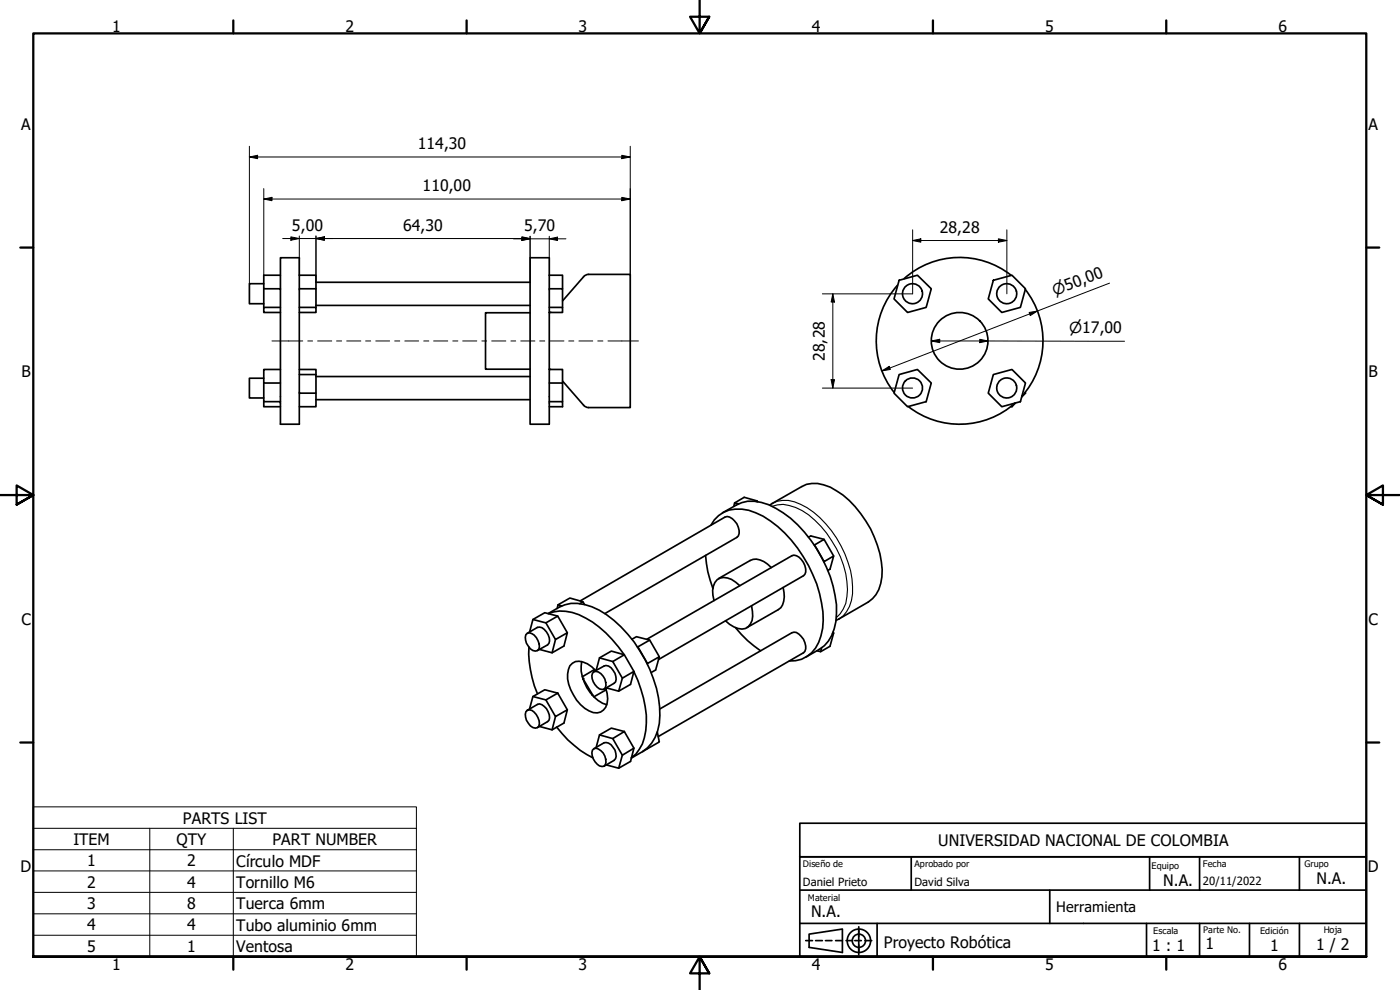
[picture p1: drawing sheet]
<svg xmlns="http://www.w3.org/2000/svg" width="420mm" height="297mm" viewBox="0 0 420 297" stroke-linecap="round" stroke-linejoin="round" font-family="sans-serif">
<!-- layer: Visible (ISO) -->
<g fill="none" stroke="#000" stroke-width=".51">
<path d="M79.2 85.1h-4.4v6h4.4M79.2 86.6v5.6M84.2 82.6v-5.3h5.6v5.3M84.2 92.2h-5v1.6h5M84.2 86.6v-4h-5v4h5v33.9M89.8 92.2h5v1.6h-5M89.8 82.6v4h5v5.6M89.8 82.6h5v4M89.8 86.6v31.4h5v-5.6h-5M94.8 84.7h64.3M94.8 91.6h64.3M159.1 93.8h-13.4v17h13.4"/>
<path d="M164.8 82.6v-5.3h-5.7v50h5.7v-6.8M164.8 86.6v33.9h4v1.5h-4M164.8 92.2h4v1.6h-4l.5-.1M164.8 82.6v4h4v5.6M164.8 82.6h4v4M176.6 82.3h12.5v40h-12.5M176.7 82.3l-.9 .2-.6 .5-6.4 7.3M269.3 85.6a25 25 0 0 0-1 32.1M269.8 84.1l5.5-1.5 4.2 4-1.5 5.6-5.6 1.6-4.1-4.1zM298.1 84.1l5.6-1.5 4.1 4-1.6 5.6-5.5 1.6-4.1-4.1zM303.4 82.6a25 25 0 0 0-32.1 1M307.7 86.8a25 25 0 0 1-1 32.1"/>
<path d="M79.2 113.5h-4.4v5.9h4.4M79.2 114.9v5.6h5v6.8h5.6v-5.3M84.2 110.9h-5v4h5M89.8 110.9h5v1.5M89.8 118v4h5v-4M94.8 113h64.3M94.8 119.9h64.3M164.8 110.8h.5M164.8 114.9h4v5.6M164.8 110.9h4v4M168.8 114.3l6.4 7.3 .6 .5 .9 .2M269.8 112.4l5.5-1.5 4.2 4-1.5 5.6-5.6 1.5-4.1-4z"/>
<path d="M298.1 112.4l5.6-1.5 4.1 4-1.6 5.6-5.5 1.5-4.1-4zM307.7 117.7l.1 .3-1.1 1.1M79.2 120.5v1.5h5M272.5 121.9a25 25 0 0 0 32.2-1l-1 1.1-.3-.1M213.4 157.6a9.3 9.3 0 0 1 11.3-4.5 28.8 28.8 0 0 1 14.7 11.4 37.1 37.1 0 0 1 7.7 21.6 12.5 12.5 0 0 1-5 10.9l-1.6 .8-1.7 .4-1.9 .1M216.8 153.9l4.1-2.3a11.8 11.8 0 0 1 11.9 .9 38.2 38.2 0 0 1 16.4 20.5 25.7 25.7 0 0 1 1.2 15.7 10.1 10.1 0 0 1-4.5 6.1l-4 2.3M220.5 150.9l1.2 .3M227 150.5l.2-.2 .2 .3M227.2 150.3l-3.8-1.1-2.9 1.7-.3 1M231 151.6l9.6-5.6a9.8 9.8 0 0 1 10.4 1.3 30.5 30.5 0 0 1 13.7 25.8 9.7 9.7 0 0 1-4.1 7.5l-9.6 5.5M211.8 166.7a32 32 0 0 0 2.2 9.9M222 175.7a6.3 6.3 0 0 0-5.8-2.3 4.3 4.3 0 0 0-2.2 5.2l.3 1.6"/>
<path d="M231.5 170.3a5.5 5.5 0 0 0-6.4-2.1l-9.5 5.4M235 176.3a7.3 7.3 0 0 1-.6 6l-10.3 6M242.7 161.1l.6-.3 4 1M244.3 163.4l3-1.6 2.9 5M244.4 163.5l2.9 5 2.9-1.7-1.1 4-.7 .3M247.3 168.5v.1M157.8 190.4a1.49 1.49 0 0 1 2.5 .1 4.6 4.6 0 0 1 1.4 4.3l-.4 .4a2.19 2.19 0 0 1-2.7-1.3 3.9 3.9 0 0 1-.8-3.5zM158.2 190l3.1-1.8a3.6 3.6 0 0 1 3.6 4.1l-.1 .7-.5 .5-3 1.7M158.7 194.2a32.6 32.6 0 0 0 2.6 13.9M159.9 185.9l3.9 1 3.6-2 2.9 5M163.8 186.9l2.9 5 3.6-2-1.1 3.9-3.5 2.1-3.8-1.1M164.5 184.1a12.4 12.4 0 0 1 10.9-2.7 25.6 25.6 0 0 1 13 8.9 38.7 38.7 0 0 1 9.6 24.4 12.4 12.4 0 0 1-5.1 10.8"/>
<path d="M164.6 184.1a12.8 12.8 0 0 1 11.2 1.3 33.9 33.9 0 0 1 11.5 11M166.7 191.9l-1 4M167.4 184.9l-3.9-1.1-3.6 2.1-1 3.8M167.5 181.5l1.1 .3M174 181.1l.9-.6 .5 .9M174.2 180.3l43.4-25.2a2.54 2.54 0 0 1 2.9 1.2 3.6 3.6 0 0 1 .6 4.9l-39.6 22.9M174.6 198.5a12.1 12.1 0 0 0 7.5 12.9M174.9 180.5l-3.9-1.1-3.5 2.1-.3 1.1M179.9 197.4l4 1.1 3.5-2 2.8 5M183.9 198.5l2.9 5 3.4-2-1 3.8-3.5 2.1-3.8-1M187.4 196.5l-3.9-1.1-3.6 2-1 3.8M189.7 191.8l1.3-.8 4 1.1"/>
<path d="M191.3 194.1l3.7-2 2.9 4.9M191.4 194.1l2.9 5 3.6-2.1-1.1 4-1.4 .8M194.1 191.8l43.6-25.1a2.47 2.47 0 0 1 2.8 1.1 3.6 3.6 0 0 1 .6 4.9l-43.5 25.2M194.3 199.1v.1M220.7 188.3a33.2 33.2 0 0 0 7.6 7M225.6 181.8a6.5 6.5 0 0 1-1.1 6.3 3.7 3.7 0 0 1-4.3 0l-2.4-1.8M246.5 194.4l-.2 1.1M249.9 190.1l.3-.2-1.1 4-2.8 1.6-1.1-.2M250 189.7l.2 .2M157.8 213.6a1.49 1.49 0 0 1 2.5 0 4.6 4.6 0 0 1 1.4 4.3l-.4 .4a2.19 2.19 0 0 1-2.7-1.3 3.9 3.9 0 0 1-.8-3.4zM158.2 213.1l3.1-1.7a2.75 2.75 0 0 1 3.2 2.2 2.26 2.26 0 0 1-.2 2.9l-3 1.8M159.9 209l3.9 1"/>
<path d="M163.8 210l3.6-2 2.9 5-3.6 2zM166.7 215l-1 4M167 218.1a32.5 32.5 0 0 0 10.9 9.3M167.4 208l-3.9-1-3.6 2-1 3.7M170.3 213l-1.1 3.9-3.5 2.1-3.8-1M174.9 203.7l3 4.9M178.2 201.5a3.5 3.5 0 0 1 3.7 4.1l-.2 .7a1.49 1.49 0 0 1-2.5-.1 3.4 3.4 0 0 1-1-4.7zM178.2 201.5l3.1-1.7a2.19 2.19 0 0 1 2.7 1.3 3.9 3.9 0 0 1 .7 3.5l-3.4 2.2M178.5 200.9l-3.7 2.2M178.8 201.3a6.9 6.9 0 0 0-6.1-2.8 3.6 3.6 0 0 0-2.4 3.7 13.3 13.3 0 0 0 6.5 11.1 3.4 3.4 0 0 0 5.4-2.3l.2-1.3-.6-3.3M181.9 207l-3.7 2.1M186.8 203.5l-1.1 3.9"/>
<path d="M187.4 219.5l-3.9-1-3.6 2-1 3.8M190.2 201.5a30.1 30.1 0 0 1 3.2 19.8 10.8 10.8 0 0 1-3.9 6.1M197.3 219.7l.6 2.9-3.6 2v-.1M198 212.7l39.7-22.8a2.2 2.2 0 0 1 2.8 1.1 3.6 3.6 0 0 1 .6 4.9l-43.6 25.1M177.8 225.1l.4-.5a2.87 2.87 0 0 1 3.3 2.3 2.55 2.55 0 0 1-.2 3 3.6 3.6 0 0 1-3.7-4.1zM178.2 224.6l3.1-1.7a2.38 2.38 0 0 1 2.7 1.3 3.1 3.1 0 0 1 .3 3.9l-3 1.8M179.9 220.5l4 1.1M183.9 221.6l3.5-2.1 2.8 5-3.4 2.1zM186.8 226.6l-1.1 3.9M190.2 224.5l-1 4-3.5 2-3.8-1M192.9 225.5l-3.4 1.9M194.3 224.6l-1.4 .9"/>
<circle cx="273.9" cy="88.1" r="3"/>
<circle cx="302.1" cy="88.1" r="3"/>
<circle cx="273.9" cy="116.4" r="3"/>
<circle cx="288" cy="102.3" r="8.5"/>
<circle cx="302.1" cy="116.4" r="3"/>
</g>
<circle cx="174.9" cy="203.6" r=".25" fill="#000"/>
<!-- layer: Visible Narrow (ISO) -->
<path d="M231.7 151.9a8.6 8.6 0 0 1 7.1 .4 26.5 26.5 0 0 1 12.2 12.3 24 24 0 0 1 2.8 16.4l-1.7 3.2-1.1 1.1M231.7 151.1a8.9 8.9 0 0 1 8.6 .2 29.7 29.7 0 0 1 14.2 17.5 19.8 19.8 0 0 1 .4 13.2l-1.8 2.8-1.3 .9" fill="none" stroke="#000" stroke-width=".34"/>
<!-- layer: Symbol (ISO) -->
<path d="M10 248.5v-6.4h115v6.4M10 248.5h115v6.5M10 248.5v38.5h115v-32M10 255h115M45 248.5v38.5M70 248.5v38.5M10 261.3h115M10 267.7h115M10 274.2h115M10 280.6h115" fill="none" stroke="#000" stroke-width=".3"/>
<!-- layer: Border (ISO) -->
<g fill="none" stroke="#000" stroke-width=".68">
<path d="M70 6.1v3.9M140 6.1v3.9M210 0v10l-2.9-5h5.8l-2.9 5 2.9-5M280 6.1v3.9M350 6.1v3.9M6.1 74.3h3.9M410 74.3h3.9M0 148.5h10l-5-2.8v5.7l5-2.9-5 2.9M420 148.5h-10l5-2.8v5.7l-5-2.9 5 2.9M6.1 222.8h3.9M410 222.8h3.9M10 287v-277h400v277h-400h400"/>
<path d="M70 287v3.9M140 287v3.9M212.9 292l-2.9-5 2.9 5h-5.8l2.9-5v10M280 287v3.9M350 287v3.9"/>
</g>
<!-- layer: Title (ISO) -->
<g fill="none" stroke="#000" stroke-width=".51">
<path d="M240 247h170v10.1h-170zM240 257.1h170v29.9h-170zM273.5 257.1v10M345 257.1v10M360 257.1v10M390 257.1v10M240 277.1h170M240 267.1h170M257.7 278.1v8.4M263.2 277.1v9.9M315 267.1v10M344.1 277.1v9.9"/>
<path d="M360 277.1v9.9M375 277.1v9.9M390 277.1v9.9M241.8 282.2h2M242.8 280.3l10-1.5v7l-10-1.5zM244.8 282.2h2M247.7 282.2h2M250.8 282.2h2M253.9 282.2h2M256.5 282.2h2M259.6 282.2h2"/>
<circle cx="257.8" cy="282.3" r="3.5"/>
<circle cx="257.8" cy="282.3" r="1.99"/>
</g>
<!-- layer: Dimension (ISO) -->
<g fill="none" stroke="#000" stroke-width=".3">
<path d="M74.8 47.1l2.5-.5v1zM74.8 47.1h114.3M74.8 43.9v41.2M79.2 59.7l2.4-.5v1zM79.2 59.7h109.9M79.2 56.6v26M186.6 46.6l2.5 .5-2.5 .5zM186.6 59.2l2.5 .5-2.5 .5zM189.1 43.9v38.4M84.8 71.6h74.3M87.3 71.1l2.5 .5-2.5 .5zM89.8 70.8v11.8"/>
<path d="M94.8 71.6l2.6-.5v1zM94.8 70.8v13.9M154.1 71.7h15.7M156.6 71.1l2.5 .5-2.5 .5zM156.6 71.1l2.5 .6-2.5 .5zM159.1 70.9v13.8M164.8 71.7l2.5-.6v1.1zM164.8 70.9v6.4M273.9 72.2l2.5-.5v1zM273.9 72.2h28.3M273.9 68.9v19.3h-27.1M299.6 71.7l2.6 .5-2.6 .5z"/>
<path d="M302.2 68.9v19.3M249.9 88.2l.5 2.4h-1zM249.9 88.2v28.2M308.9 93.8l2.4-.5-2.1 1.4zM333 84.9l-68.3 26.4M246.8 116.4h27.1M249.4 113.9h1l-.5 2.5zM264.7 111.3l2.2-1.4 .3 1zM279.5 102.3l2.5-.5v1zM279.5 102.3l58 .1M294 101.8l2.5 .5-2.5 .5z"/>
</g>
<g fill="#000">
<path d="M74.8 47.1l2.5-.5v1z" fill-rule="evenodd"/>
<path d="M79.2 59.7l2.4-.5v1z" fill-rule="evenodd"/>
<path d="M186.6 46.6l2.5 .5-2.5 .5z" fill-rule="evenodd"/>
<path d="M87.3 71.1l2.5 .5-2.5 .5z" fill-rule="evenodd"/>
<path d="M94.8 71.6l2.6-.5v1z" fill-rule="evenodd"/>
<path d="M94.8 71.6l2.6-.5v1z" fill-rule="evenodd"/>
<path d="M156.6 71.1l2.5 .5-2.5 .5z" fill-rule="evenodd"/>
<path d="M156.6 71.1l2.5 .6-2.5 .5z" fill-rule="evenodd"/>
<path d="M164.8 71.7l2.5-.6v1.1z" fill-rule="evenodd"/>
<path d="M186.6 59.2l2.5 .5-2.5 .5z" fill-rule="evenodd"/>
<path d="M273.9 72.2l2.5-.5v1z" fill-rule="evenodd"/>
<path d="M299.6 71.7l2.6 .5-2.6 .5z" fill-rule="evenodd"/>
<path d="M249.9 88.2l.5 2.4h-1z" fill-rule="evenodd"/>
<path d="M308.9 93.8l2.4-.5-2.1 1.4z" fill-rule="evenodd"/>
<path d="M249.4 113.9h1l-.5 2.5z" fill-rule="evenodd"/>
<path d="M264.7 111.3l2.2-1.4 .3 1z" fill-rule="evenodd"/>
<path d="M279.5 102.3l2.5-.5v1z" fill-rule="evenodd"/>
<path d="M294 101.8l2.5 .5-2.5 .5z" fill-rule="evenodd"/>
</g>
<!-- layer: Centerline (ISO) -->
<g fill="none" stroke="#000" stroke-width=".3">
<path d="M81.6 102.3h9.2M92.4 102.3h1.4M95.3 102.3h4.3M101 102.3h1.5M104.1 102.3h4.2M109.7 102.3h1.6M112.8 102.3h4.1M118.4 102.3h1.6M121.5 102.3h4.1M127.2 102.3h1.5M130.1 102.3h4.3M135.9 102.3h1.5"/>
<path d="M138.9 102.3h4.2M144.6 102.3h1.4M147.6 102.3h4.2M153.3 102.3h1.5M156.3 102.3h4.2M162 102.3h1.5M165 102.3h4.2M170.7 102.3h1.5M173.7 102.3h4.2M179.4 102.3h1.5M182.5 102.3h9.1"/>
</g>
<g font-size="4.7">
<text x="33.7" y="9.7">1</text>
<text x="103.7" y="9.7">2</text>
<text x="173.7" y="9.7">3</text>
<text x="243.7" y="9.7">4</text>
<text x="313.7" y="9.7">5</text>
<text x="383.7" y="9.7">6</text>
<text x="6.3" y="38.9">A</text>
<text x="410.7" y="38.9">A</text>
<text x="125.4" y="44.7">114,30</text>
<text x="126.8" y="57.3">110,00</text>
<text x="87.6" y="69.2">5,00</text>
<text x="121" y="69.2">64,30</text>
<text x="157.3" y="69.3">5,70</text>
<text x="282" y="69.8">28,28</text>
<text x="6.4" y="113.1">B</text>
<text x="247.6" y="108.3" transform="rotate(-90 247.6 108.3)">28,28</text>
<text x="410.7" y="113.1">B</text>
<text x="6.4" y="187.4">C</text>
<text x="410.7" y="187.4">C</text>
<text x="54.9" y="247.1">PARTS LIST</text>
<text x="22" y="253.4">ITEM</text>
<text x="53" y="253.5">QTY</text>
<text x="81.8" y="253.4">PART NUMBER</text>
<text x="281.6" y="253.9">UNIVERSIDAD NACIONAL DE COLOMBIA</text>
<text x="6.2" y="261.6">D</text>
<text x="26.2" y="259.9">1</text>
<text x="56.2" y="260">2</text>
<text x="70.9" y="260.1">Círculo MDF</text>
<text x="410.5" y="261.6">D</text>
<text x="26.2" y="266.3">2</text>
<text x="56.2" y="266.3">4</text>
<text x="70.9" y="266.4">Tornillo M6</text>
<text x="349.1" y="265.7">N.A.</text>
<text x="395.1" y="265.3">N.A.</text>
<text x="26.2" y="272.7">3</text>
<text x="56.2" y="272.7">8</text>
<text x="70.9" y="272.7">Tuerca 6mm</text>
<text x="243.4" y="275.2">N.A.</text>
<text x="26.2" y="279.2">4</text>
<text x="56.2" y="279.2">4</text>
<text x="70.9" y="279.3">Tubo aluminio 6mm</text>
<text x="26.2" y="285.6">5</text>
<text x="56.2" y="285.6">1</text>
<text x="70.9" y="285.6">Ventosa</text>
<text x="265.3" y="284.3">Proyecto Robótica</text>
<text x="345.8" y="285.3">1 : 1</text>
<text x="361.8" y="284.8">1</text>
<text x="381.2" y="285.3">1</text>
<text x="395" y="285">1 / 2</text>
<text x="33.7" y="290.9">1</text>
<text x="103.7" y="290.9">2</text>
<text x="173.7" y="290.9">3</text>
<text x="243.7" y="290.9">4</text>
<text x="313.7" y="290.9">5</text>
<text x="383.7" y="290.9">6</text>
</g>
<g font-size="4.6">
<text x="316.6" y="88.7" transform="rotate(-21 316.6 88.7)">⌀50,00</text>
<text x="320.9" y="99.9">⌀17,00</text>
</g>
<text font-size="4.3" x="317" y="273.6">Herramienta</text>
<g font-size="3.4">
<text x="241" y="266">Daniel Prieto</text>
<text x="274.4" y="266">David Silva</text>
<text x="361" y="265.5">20/11/2022</text>
</g>
<g font-size="2.7">
<text x="241" y="260.2">Diseño de</text>
<text x="274.4" y="260.1">Aprobado por</text>
<text x="345.6" y="260.8">Equipo</text>
<text x="361" y="260.1">Fecha</text>
<text x="391.5" y="260">Grupo</text>
<text x="242.5" y="270.5">Material</text>
<text x="346.1" y="280.3">Escala</text>
<text x="361.1" y="279.9">Parte No.</text>
<text x="378.2" y="280.3">Edición</text>
<text x="397.3" y="280">Hoja</text>
</g>
</svg>
